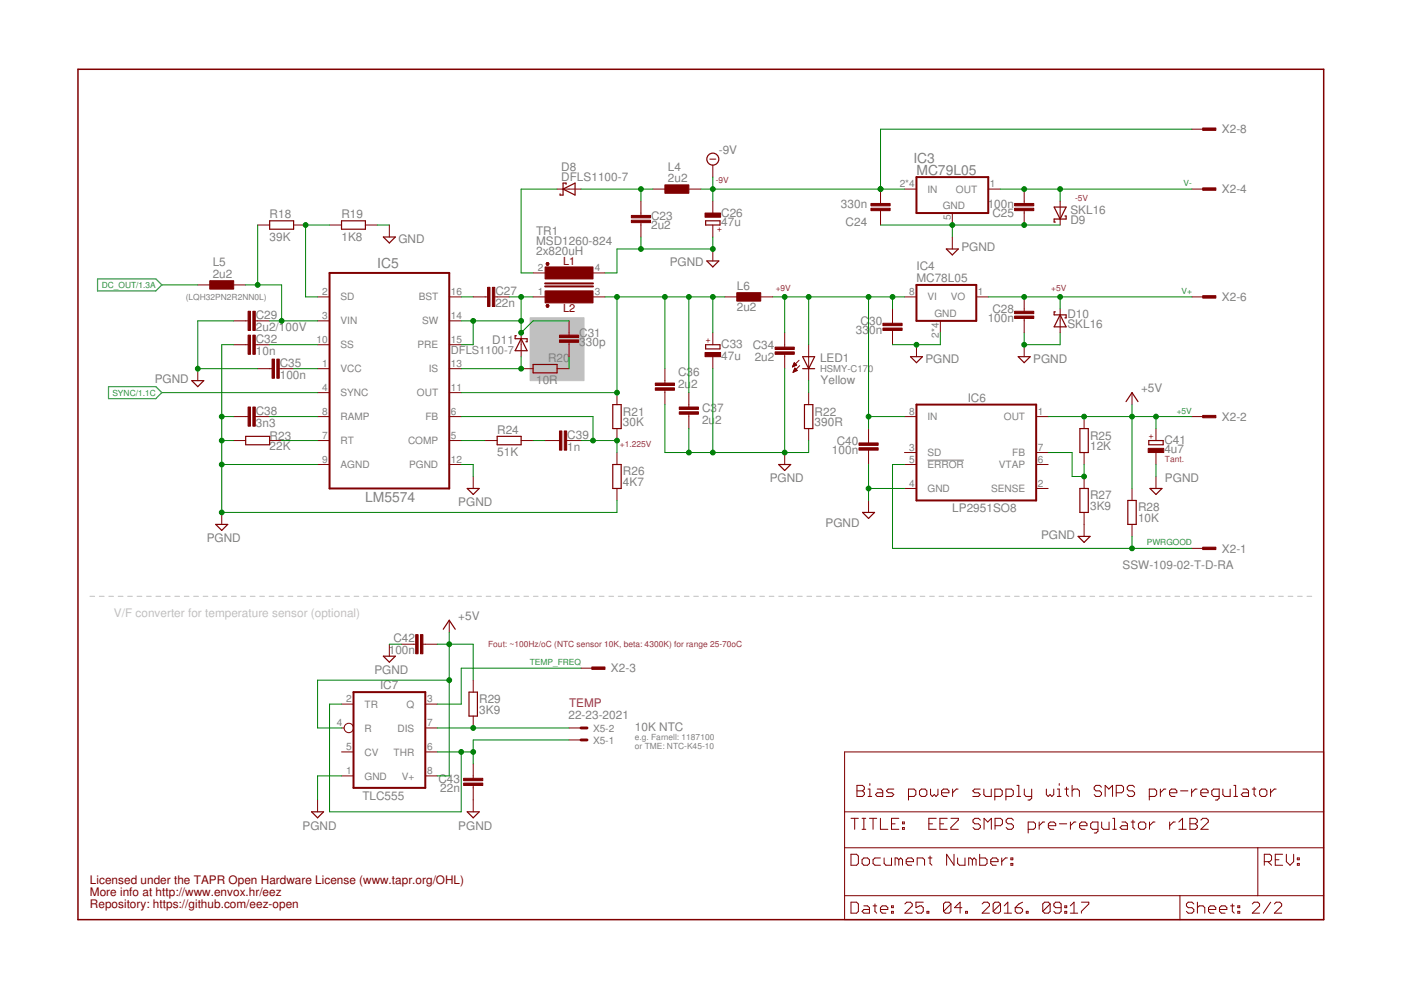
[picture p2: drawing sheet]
<svg xmlns="http://www.w3.org/2000/svg" width="297mm" height="210mm" viewBox="0 0 297 210" stroke-linecap="round" stroke-linejoin="round" font-family="sans-serif">
<path d="M112.4 67.4h11.4v13.3h-11.4z" fill="#c0c0c0" stroke="#c0c0c0" stroke-width=".21"/>
<g fill="none" stroke="#c0c0c0" stroke-width=".21">
<path d="M19.1 126.4h1M21.1 126.4h1M23.1 126.4h1M25.1 126.4h1M27.1 126.4h1M29.1 126.4h1M31.1 126.4h1M33.1 126.4h1M35.1 126.4h1M37.1 126.4h1M39.1 126.4h1M41.1 126.4h1"/>
<path d="M43.1 126.4h1M45.1 126.4h1M47.1 126.4h1M49.1 126.4h1M51.1 126.4h1M53.1 126.4h1M55.1 126.4h1M57.1 126.4h1M59.1 126.4h1M61.1 126.4h1M63.1 126.4h1M65.1 126.4h1"/>
<path d="M67.1 126.4h1M69.1 126.4h1M71.1 126.4h1M73.1 126.4h1M75.1 126.4h1M77.1 126.4h1M79.1 126.4h1M81.1 126.4h1M83.1 126.4h1M85.1 126.4h1M87.1 126.4h1M89.1 126.4h1"/>
<path d="M91.1 126.4h1M93.1 126.4h1M95.1 126.4h1M97.1 126.4h1M99.1 126.4h1M101.1 126.4h1M103.1 126.4h1M105.1 126.4h1M107.1 126.4h1M109.1 126.4h1M111.1 126.4h1M113.1 126.4h1"/>
<path d="M115.1 126.4h1M117.1 126.4h1M119.1 126.4h1M121.1 126.4h1M123.1 126.4h1M125.1 126.4h1M127.1 126.4h1M129.1 126.4h1M131.1 126.4h1M133.1 126.4h1M135.1 126.4h1M137.1 126.4h1"/>
<path d="M139.1 126.4h1M141.1 126.4h1M143.1 126.4h1M145.1 126.4h1M147.1 126.4h1M149.1 126.4h1M151.1 126.4h1M153.1 126.4h1M155.1 126.4h1M157.1 126.4h1M159.1 126.4h1M161.1 126.4h1"/>
<path d="M163.1 126.4h1M165.1 126.4h1M167.1 126.4h1M169.1 126.4h1M171.1 126.4h1M173.1 126.4h1M175.1 126.4h1M177.1 126.4h1M179.1 126.4h1M181.1 126.4h1M183.1 126.4h1M185.1 126.4h1"/>
<path d="M187.1 126.4h1M189.1 126.4h1M191.1 126.4h1M193.1 126.4h1M195.1 126.4h1M197.1 126.4h1M199.1 126.4h1M201.1 126.4h1M203.1 126.4h1M205.1 126.4h1M207.1 126.4h1M209.1 126.4h1"/>
<path d="M211.1 126.4h1M213.1 126.4h1M215.1 126.4h1M217.1 126.4h1M219.1 126.4h1M221.1 126.4h1M223.1 126.4h1M225.1 126.4h1M227.1 126.4h1M229.1 126.4h1M231.1 126.4h1M233.1 126.4h1"/>
<path d="M235.1 126.4h1M237.1 126.4h1M239.1 126.4h1M241.1 126.4h1M243.1 126.4h1M245.1 126.4h1M247.1 126.4h1M249.1 126.4h1M251.1 126.4h1M253.1 126.4h1M255.1 126.4h1M257.1 126.4h1"/>
<path d="M259.1 126.4h1M261.1 126.4h1M263.1 126.4h1M265.1 126.4h1M267.1 126.4h1M269.1 126.4h1M271.1 126.4h1M273.1 126.4h1M275.1 126.4h1M277.1 126.4h1"/>
</g>
<path d="M196.6 97.6h7.8" fill="none" stroke="#808080" stroke-width=".21"/>
<g fill="none" stroke="#800000" stroke-width=".21">
<path d="M150.5 33.7h1.3M151.1 35v2.5M252.7 27.4h2.5M54.6 47.7h2.6M62.3 47.7h2.5M69.9 47.7h2.5M77.5 47.7h2.5M82.5 47.7v2.5M113 57.9h2.6M118.1 40.1h5.1M125.7 57.9h2.6M135.9 42.6v3.1"/>
<path d="M135.9 47.2v3M138.4 40.1h2.6M146 40.1h2.6M151.1 42.6v2.6M151.1 47.7v2.5M151.1 52.8v2.5M186.7 40.1v3M186.7 44.7v3M191.8 40.1h2.5M201.9 45.2v2.5M201.9 50.2v2.6M209.5 40.1h2.6"/>
<path d="M217.1 40.1v3M217.1 44.7v3M224.8 42.6v5.1M252.7 40.1h2.5M41.9 60.4h2.6M41.9 78.2v2.5M49.6 73.1h3M49.6 68h3M49.6 60.4h2.5M54.1 73.1h3.1M54.1 68h3.1M54.6 78.2h3.1"/>
<path d="M59.2 78.2h3.1M67.3 62.9h2.6M67.3 78.2h2.6M67.3 73.1h2.6M67.3 68h2.6M95.2 62.9h2.6M95.2 78.2h2.6M95.2 73.1h2.6M95.2 68h2.6M100.3 62.9h3.1M104.9 62.9h3M110.5 78.2h2.5"/>
<path d="M110.5 70.5v5.1M113 62.9h2.6M118.1 78.2h2.5M120.6 68v3.1M120.6 72.6v3M125.7 62.9h2.6M141 78.2v3M151.1 70.5v2.6M151.1 75.6v2.6M153.7 62.9h2.5M161.3 62.9h2.5M166.4 70.5v3.1"/>
<path d="M166.4 75.1v3.1M168 77.7h.1M168.1 77.6h.3M168.1 77.5h.6M168.2 77.4h.7M168.2 78.8h.2M168.2 77.3h.6M168.2 78.7h.5M168.3 77.2h.3M168.3 78.6h.7M168.3 77h.2M168.3 78.5h.7"/>
<path d="M168.4 76.9l.5 .5-.9 .4zM168.4 78.4h.4M168.4 78.2h.3M168.5 78.1h.1M168.5 78l.5 .5-.9 .4zM169.4 76.4l-1.4 1.4M169.5 77.5l-1.4 1.4M171.4 73.1v7.6M189.2 65.5v3M189.2 70v3.1M191.8 62.9h2.5M194.3 73.1v2.5"/>
<path d="M199.4 68v2.5M207 62.9h2.5M217.1 62.9v3.1M217.1 67.5v3M217.1 73.1v2.5M224.8 65.5v5M252.7 62.9h2.5M49.6 88.3h3M49.6 93.4h2.5M54.1 88.3h3.1M57.2 93.4h2.5M67.3 88.3h2.6"/>
<path d="M67.3 93.4h2.6M67.3 83.2h2.6M67.3 98.5h2.6M95.2 88.3h2.6M95.2 93.4h2.6M95.2 83.2h2.6M95.2 98.5h2.6M102.9 93.4h2.5M110.5 93.4h2.5M115.6 93.4h3M120.1 93.4h3.1M130.8 83.2v2.6"/>
<path d="M130.8 90.9v2.5M130.8 95.9v2.6M141 82.7v3.1M146 83.2v3.1M146 87.8v3.1M166.4 95.9v2.6M171.4 83.2v2.6M171.4 90.9v2.5M184.1 90.9v3M184.1 95.4v3.1M191.8 88.3h2.5M191.8 98.5h2.5"/>
<path d="M191.8 95.9h2.5M219.7 88.3h2.5M219.7 98.5h2.5M219.7 95.9h2.5M229.8 88.3v2.6M229.8 95.9v2.6M240 83.2v2.6M245.1 90.9v2.5M245.1 95.9v2.6M252.7 88.3h2.5M47 108.6v2.6M100.3 101v2.6"/>
<path d="M130.8 103.6v2.5M184.1 106.1v2.5M191.8 103.6h2.5M219.7 103.6h2.5M229.8 101v2.6M229.8 108.6v5.1M240 103.6v2.5M240 111.2v2.5M245.1 101v2.6M252.7 116.3h2.5M82.5 136.6v2.5M85.1 136.6h3"/>
<path d="M89.7 136.6h3M95.2 131.5v2.5M72.4 159.4h2.6M72.4 149.3h2.6M72.4 154.3h.6M90.2 159.4h2.5M90.2 149.3h2.5M90.2 154.3h2.5M100.3 144.2v2.5M100.3 151.8v2.5M120.6 154.3h2.6M120.6 156.9h2.6"/>
<path d="M123.2 141.7h2.5M179.1 159.4h101.5v35.6h-101.5zM67.3 169.6v2.5M72.4 164.5h2.6M90.2 164.5h2.5M100.3 162v3M100.3 166.5v5.6M179.1 179.7h101.5M179.1 172.1h101.5M180.4 173.5h1.6M181.2 173.5v2.3M181.7 166.5h1.2l.4 .4v.4l-.4 .4 .4 .4v.4l-.4 .4h-1.2z"/>
<path d="M181.7 167.7h1.2M182.8 173.5h.8M182.8 175.8h.8M183.2 173.5v2.3M184 168.9h.8M184 167.3h.4v1.6M184.3 173.5h1.6M184.4 166.1v.4M185.1 173.5v2.3M186 167.3h.8l.4 .4v1.2h-1.2l-.4-.4 .4-.4h1.2M186.7 173.5v2.3h1.5M189 174.7h.8"/>
<path d="M189.5 167.3h-1.2l-.4 .4 .4 .4h.8l.4 .4-.4 .4h-1.2M190.6 173.5h-1.6v2.3h1.6M191.3 175.5h.4v.3h-.4zM191.3 174.3h.4v.4h-.4zM192.6 168.9h1.2l.4-.4v-.8l-.4-.4h-1.2v2.3M194.9 167.7l.4-.4h.8l.4 .4v.8l-.4 .4h-.8l-.4-.4zM196.9 174.7h.8M197.3 167.3v1.2l.4 .4 .4-.4 .4 .4 .4-.4v-1.2M198.5 173.5h-1.6v2.3h1.6M199.3 174.7h.8M199.6 168.1h1.6v-.4l-.4-.4h-.8l-.4 .4v.8l.4 .4h.8M200.8 173.5h-1.5v2.3h1.5"/>
<path d="M201.6 173.5h1.6v.4l-1.6 1.6v.3h1.6M202 167.3v1.6M203.1 167.3h-.3l-.8 .8M207.8 167.3h-1.1l-.5 .4 .5 .4h.7l.4 .4-.4 .4h-1.2M207.9 173.9l-.4-.4h-.8l-.4 .4v.4l.4 .4h.8l.4 .4v.4l-.4 .3h-.8l-.4-.3M208.6 167.3v1.2l.4 .4h1.2v-1.6M208.6 175.8v-2.3l.8 .8 .8-.8v2.3M210.9 168.9h1.2l.4-.4v-.8l-.4-.4h-1.2v2.3M211 175.1h1.1l.4-.4v-.8l-.4-.4h-1.1v2.3M213.3 168.9h1.1l.4-.4v-.8l-.4-.4h-1.1v2.3M214.9 173.9l-.4-.4h-.8l-.4 .4v.4l.4 .4h.8l.4 .4v.4l-.4 .3h-.8l-.4-.3M215.6 166.5h.4v2.4"/>
<path d="M215.6 168.9h.8M217.2 167.3v1.2l.4 .4h1.1M218 175.8h1.2l.3-.3v-.8l-.3-.4h-1.2v2.3M218.7 167.3v1.9l-.4 .4h-.3M220.3 174.3v1.5M221.5 174.3h-.4l-.8 .8M221.8 167.3v1.2l.4 .4 .4-.4 .4 .4 .4-.4v-1.2M222.3 175.1h1.5v-.4l-.4-.4h-.7l-.4 .4v.8l.4 .3h.7M224.2 168.9h.8M224.2 167.3h.4v1.6M224.6 166.1v.4M224.6 174.7h1.6"/>
<path d="M225.7 167.3h.8M226.1 166.9v1.6l.4 .4M226.9 174.3v1.5M227.3 167.7l.4-.4h.8l.4 .4v1.2M227.3 166.5v2.4M228.1 174.3h-.4l-.8 .8M228.9 175.1h1.6v-.4l-.4-.4h-.8l-.4 .4v.8l.4 .3h.8M232.8 175.8h-1.2l-.4-.3v-.8l.4-.4h1.2v1.9l-.4 .4h-.4M233.5 166.9l-.3-.4h-.8l-.4 .4v.4l.4 .4h.8l.3 .4v.4l-.3 .4h-.8l-.4-.4M233.6 174.3v1.2l.4 .3h1.1v-1.5M234.3 168.9v-2.4l.8 .8 .8-.8v2.4M235.9 173.5h.4v2.3"/>
<path d="M235.9 175.8h.8M236.7 168.1h1.1l.4-.4v-.8l-.4-.4h-1.1v2.4M237.9 174.3h.7l.4 .4v1.1h-1.1l-.4-.3 .4-.4h1.1M239.8 174.3h.8M240.2 173.9v1.6l.4 .3M240.6 166.9l-.4-.4h-.8l-.4 .4v.4l.4 .4h.8l.4 .4v.4l-.4 .4h-.8l-.4-.4M241.4 174.7l.4-.4h.7l.4 .4v.8l-.4 .3h-.7l-.4-.3zM243.7 168.9h1.1l.4-.4v-.8l-.4-.4h-1.1v2.3M243.7 174.3v1.5M244.9 174.3h-.4l-.8 .8M246 167.3v1.6M247.2 167.3h-.4l-.8 .8"/>
<path d="M248 168.1h1.5v-.4l-.4-.4h-.8l-.3 .4v.8l.3 .4h.8M248 174.3v1.5M249.2 174.3h-.4l-.8 .8M249.9 175.8h1.6M249.9 174.3l.8-.8v2.3M250.3 167.7h1.6M252.3 173.5h1.1l.5 .4v.4l-.5 .4 .5 .4v.4l-.5 .3h-1.1zM252.3 174.7h1.1M252.6 167.3v1.6M253.8 167.3h-.4l-.8 .8M254.6 168.1h1.5v-.4l-.3-.4h-.8l-.4 .4v.8l.4 .4h.8M254.6 173.9l.4-.4h.8l.4 .4v.4l-1.6 1.5h1.6"/>
<path d="M258.5 168.9h-1.2l-.4-.4v-.8l.4-.4h1.2v1.9l-.4 .4h-.4M259.3 167.3v1.2l.4 .4h1.1v-1.6M261.6 166.5h.4v2.4M261.6 168.9h.8M263.5 167.3h.8l.4 .4v1.2h-1.2l-.3-.4 .3-.4h1.2M265.5 167.3h.8M265.9 166.9v1.6l.4 .4M266.7 179.7v10.2M267.1 167.7l.3-.4h.8l.4 .4v.8l-.4 .4h-.8l-.3-.4zM269.4 167.3v1.6M270.6 167.3h-.4l-.8 .8M179.1 189.9h101.5"/>
<path d="M180.4 181.1h1.2l.4 .4v1.6l-.4 .4h-1.2zM180.4 191.3h1.2l.4 .4v1.5l-.4 .4h-1.2zM182.8 182.3l.4-.4h.7l.4 .4v.8l-.4 .4h-.7l-.4-.4zM183.2 192.1h.7l.4 .3v1.2h-1.1l-.4-.4 .4-.4h1.1M185.1 192.1h.8M185.5 191.7v1.5l.4 .4M186.7 192.8h1.5v-.4l-.4-.3h-.8l-.3 .3v.8l.3 .4h.8M186.7 181.9h-1.2l-.4 .4v.8l.4 .4h1.2M187.5 181.9v1.2l.3 .4h1.2v-1.6M189 193.2h.4v.4h-.4zM189 192.1h.4v.3h-.4zM190.6 182.3l-.4-.4h-.4v1.6"/>
<path d="M190.6 182.3l.4-.4 .3 .4v1.2M190.6 182.3v1.2M191.9 191.7l.4-.4h.7l.4 .4v.4l-1.5 1.5h1.5M192.1 182.7h1.6v-.4l-.4-.4h-.8l-.4 .4v.8l.4 .4h.8M194.5 183.5v-1.6h1.1l.4 .4v1.2M195.7 191.3h-1.5v1.1l.8-.3h.4l.3 .3v.8l-.3 .4h-.8l-.4-.4M196.5 193.2h.4v.4h-.4zM196.8 181.9h.8M197.2 181.5v1.6l.4 .4M201.6 191.7v1.5l-.4 .4h-.8l-.4-.4M201.6 191.7l-.4-.4h-.8l-.4 .4v1.5M201.6 191.7l-1.6 1.5"/>
<path d="M202.3 181.1v2.4l-1.6-2.4v2.4M203 181.9v1.2l.4 .4h1.2v-1.6M203.9 192.4h-1.5l1.2-1.1v2.3M204.7 193.2h.4v.4h-.4zM206.2 182.3l-.4-.4h-.4v1.6M206.2 182.3v1.2M206.2 182.3l.3-.4 .4 .4v1.2M207.7 181.1v2.4h1.2l.4-.4v-.8l-.4-.4h-1.2M208.2 191.7l.4-.4h.8l.4 .4v.4l-1.6 1.5h1.6M210.1 182.7h1.5v-.4l-.4-.4h-.8l-.3 .4v.8l.3 .4h.8M212.1 191.7v1.5l-.4 .4h-.7l-.4-.4M212.1 191.7l-.4-.4h-.7l-.4 .4v1.5"/>
<path d="M212.1 191.7l-1.5 1.5M212.4 181.9v1.6M212.9 193.6h1.6M212.9 192.1l.8-.8v2.3M213.6 181.9h-.4l-.8 .8M214.3 183.1h.4v.4h-.4zM214.3 181.9h.4v.4h-.4zM215.2 192.4h1.2l.4 .4v.4l-.4 .4h-.8l-.4-.4zM216.8 191.3l-.8 .4-.8 .7M217.6 193.2h.4v.4h-.4zM222.7 191.7v1.5l-.4 .4h-.8l-.4-.4M222.7 191.7l-.4-.4h-.8l-.4 .4v1.5"/>
<path d="M222.7 191.7l-1.6 1.5M225 192.4h-1.2l-.4-.3v-.4l.4-.4h.8l.4 .4v1.5l-.4 .4h-.8l-.4-.4M225.8 193.2h.4v.4h-.4zM225.8 192.1h.4v.3h-.4zM226.9 193.6h1.6M226.9 192.1l.8-.8v2.3M229.3 191.3h1.5v.4l-1.5 1.5v.4M250.2 189.9v5.1M253.1 191.7l-.4-.4h-.8l-.4 .4v.4l.4 .3h.8l.4 .4v.4l-.4 .4h-.8l-.4-.4M253.9 192.4l.4-.3h.8l.3 .3v1.2M253.9 191.3v2.3M256.2 192.8h1.6v-.4l-.4-.3h-.8l-.4 .3v.8l.4 .4h.8"/>
<path d="M258.6 192.8h1.5v-.4l-.4-.3h-.7l-.4 .3v.8l.4 .4h.7M260.9 192.1h.8M261.3 191.7v1.5l.4 .4M262.4 193.2h.4v.4h-.4zM262.4 192.1h.4v.3h-.4zM265.5 191.7l.4-.4h.8l.4 .4v.4l-1.6 1.5h1.6M268.1 182.7h1.1l.4-.4v-.8l-.4-.4h-1.1v2.4M268.8 182.7l.8 .8M269.4 191.3l-1.6 2.3M270.2 191.7l.4-.4h.8l.3 .4v.4l-1.5 1.5h1.5M270.4 182.3h.8M271.9 181.1h-1.5v2.4h1.5"/>
<path d="M272.7 181.1v1.6l.8 .8 .8-.8v-1.6M275.1 183.1h.4v.4h-.4zM275.1 181.9h.4v.4h-.4z"/>
<circle cx="74" cy="154.3" r=".99"/>
</g>
<path d="M16.5 14.7h264.1v180.3h-264.1z" fill="none" stroke="#800000" stroke-width=".32"/>
<g fill="none" stroke="#800000" stroke-width=".25">
<path d="M120 39.1v-.3h-.6v2.6h-.7v-.3M57.2 46.8h5.1v1.8h-5.1zM72.4 46.8h5.1v1.8h-5.1zM81.3 50.2h2.5l-1.3 1.3zM115.8 55.9h.5M115.9 56.1h.4M116.3 55.9v.2M116.3 55.9a.25 .25 0 0 0-.3-.2 .25 .25 0 0 0-.1 .4 .25 .25 0 0 0 .4 0M119.4 40.1l2.5-1.3v2.6zM149.6 46.8h3.1v.9h-3.1zM149.9 55.3h2.5l-1.3 1.3zM200.6 52.8h2.6l-1.3 1.3z"/>
<path d="M223.5 43.9h2.5l-1.2 2.5zM225.8 45.8h.2v.6h-2.5v.7h.3M109.5 71.2h-.3v.6h2.6v.7h-.3M110.5 71.8l1.3 2.6h-2.6zM113 77.3h5.1v1.8h-5.1zM115.8 64.8l.1 .2M115.8 64.8l.2-.2 .3 .2M115.8 64.8h.5M115.9 65l.2 .1 .2-.1M115.9 65h.4M116.3 64.8v.2M149.6 73.1h3.1v.9h-3.1z"/>
<path d="M170.2 75.6h2.5l-1.3 2.6zM170.2 78.2h2.5M193 75.6h2.6l-1.3 1.3zM215.9 75.6h2.5l-1.3 1.3zM223.8 66.1h-.3v.7h2.5v.6h-.2M224.8 66.8l1.2 2.5h-2.5zM40.7 80.7h2.5l-1.3 1.3zM52.1 92.5h5.1v1.8h-5.1zM105.4 92.5h5.1v1.8h-5.1zM129.9 98.5h1.8v5.1h-1.8zM129.9 85.8h1.8v5.1h-1.8zM165.1 98.5h2.5l-1.2 1.3z"/>
<path d="M170.6 85.8h1.7v5.1h-1.7zM229 90.9h1.7v5h-1.7zM238.7 85.2l1.3-2 1.3 2M243.6 93.4h3v.9h-3zM45.7 111.2h2.6l-1.3 1.3zM99.1 103.6h2.5l-1.3 1.2zM182.9 108.6h2.5l-1.3 1.3zM228.6 113.7h2.5l-1.3 1.3zM229 103.6h1.7v5h-1.7zM239.1 106.1h1.8v5.1h-1.8zM243.8 103.6h2.6l-1.3 1.2zM81.3 139.1h2.5l-1.3 1.3z"/>
<path d="M94 133.4l1.2-1.9 1.3 1.9M99.4 146.7h1.8v5.1h-1.8zM66.1 172.1h2.5l-1.3 1.3zM99.1 172.1h2.5l-1.3 1.3z"/>
<circle cx="151.1" cy="33.7" r="1.27"/>
</g>
<g fill="#800000" stroke="#800000" stroke-width=".21">
<path d="M115.6 56.6h10.1v2.5h-10.1z"/>
<path d="M115.6 61.7h10.1v2.5h-10.1z"/>
<path d="M133.9 46.7h4v.5h-4z"/>
<path d="M133.9 45.7h4v.5h-4z"/>
<path d="M141 39.2h5v1.8h-5z"/>
<path d="M149.5 45.2h3.3v.9h-3.3z"/>
<path d="M149.5 74.7h3.3v.9h-3.3z"/>
<path d="M156.2 62.1h5.1v1.7h-5.1z"/>
<path d="M164.3 74.6h4.1v.5h-4.1z"/>
<path d="M164.3 73.6h4.1v.5h-4.1z"/>
<path d="M184.7 43.1h4v.5h-4z"/>
<path d="M184.7 44.2h4v.5h-4z"/>
<path d="M53.6 86.3h.5v4.1h-.5z"/>
<path d="M52.6 86.3h.5v4.1h-.5z"/>
<path d="M118.6 91.4h.5v4h-.5z"/>
<path d="M119.6 91.4h.5v4h-.5z"/>
<path d="M103.4 60.9h.5v4.1h-.5z"/>
<path d="M104.4 60.9h.5v4.1h-.5z"/>
<path d="M58.7 76.1h.5v4.1h-.5z"/>
<path d="M57.7 76.1h.5v4.1h-.5z"/>
<path d="M52.6 71.1h.5v4h-.5z"/>
<path d="M53.6 71.1h.5v4h-.5z"/>
<path d="M52.6 66h.5v4.1h-.5z"/>
<path d="M53.6 66h.5v4.1h-.5z"/>
<path d="M144 87.3h4.1v.5h-4.1z"/>
<path d="M144 86.3h4.1v.5h-4.1z"/>
<path d="M138.9 82.2h4.1v.5h-4.1z"/>
<path d="M138.9 81.2h4.1v.5h-4.1z"/>
<path d="M118.6 72.1h4.1v.5h-4.1z"/>
<path d="M118.6 71.1h4.1v.5h-4.1z"/>
<path d="M44.5 59.5h5.1v1.8h-5.1z"/>
<path d="M187.2 69.6h4.1v.5h-4.1z"/>
<path d="M187.2 68.5h4.1v.5h-4.1z"/>
<path d="M182.1 94.9h4.1v.5h-4.1z"/>
<path d="M182.1 93.9h4.1v.5h-4.1z"/>
<path d="M215.1 67h4.1v.5h-4.1z"/>
<path d="M215.1 66h4.1v.5h-4.1z"/>
<path d="M215.1 43.1h4.1v.5h-4.1z"/>
<path d="M215.1 44.2h4.1v.5h-4.1z"/>
<path d="M243.4 95.1h3.3v.8h-3.3z"/>
<path d="M255 116h2.8v.5h-2.8z"/>
<path d="M255 88.1h2.8v.5h-2.8z"/>
<path d="M255 39.8h2.8v.5h-2.8z"/>
<path d="M255 62.7h2.8v.5h-2.8z"/>
<path d="M255 27.1h2.8v.5h-2.8z"/>
<path d="M98.3 165h4.1v.5h-4.1z"/>
<path d="M98.3 166h4.1v.5h-4.1z"/>
<path d="M88.1 134.6h.5v4h-.5z"/>
<path d="M89.2 134.6h.5v4h-.5z"/>
<path d="M125.5 141.4h2.8v.5h-2.8z"/>
</g>
<path d="M194.3 37.5h15.2v7.7h-15.2zM69.9 57.9h25.3v45.7h-25.3zM115.6 60.1h10.1M115.6 60.7h10.1M194.3 60.4h12.7v7.6h-12.7zM194.3 85.8h25.4v20.3h-25.4zM75 146.7h15.2v20.3h-15.2z" fill="none" stroke="#800000" stroke-width=".42"/>
<path d="M123.2 156.9h1.3M123.2 154.3h1.3" fill="none" stroke="#800000" stroke-width=".61"/>
<g fill="none" stroke="#008000" stroke-width=".21">
<path d="M151.1 37.5v5.1M252.7 27.4h-66v12.7M54.6 47.7v12.7M69.9 47.7h-5.1v15.2h2.5M80 47.7h2.5M118.1 40.1h-7.6v17.8h2.5M123.2 40.1h15.2M135.9 40.1v2.5M135.9 50.2v2.6M148.6 40.1h43.2M151.1 50.2v2.6h-20.3v5.1h-2.5M186.7 47.7h38.1"/>
<path d="M201.9 47.7v2.5M212.1 40.1h40.6M224.8 40.1v2.5M34.3 60.4h7.6M49.6 68h-7.7v10.2h12.7M49.6 73.1h-2.6v35.5h83.8v-2.5M52.1 60.4h7.6v7.6M57.2 68h10.1M57.2 73.1h10.1M62.3 78.2h5M97.8 68h12.7M97.8 62.9h2.5"/>
<path d="M100.3 68v5.1h-2.5M107.9 62.9h5.1M110.5 62.9v7.6l2.5-2.5h7.6M110.5 75.6v2.6h-12.7M120.6 75.6v2.6M128.3 62.9h25.4M130.8 62.9v20.3h-33M141 62.9v15.3M146 62.9v20.3M151.1 62.9v7.6M151.1 78.2v17.7M163.8 62.9h28"/>
<path d="M166.4 62.9v7.6M166.4 78.2v17.7M171.4 62.9v10.2M184.1 62.9v28M189.2 62.9v2.6M199.4 70.5v2.6h-10.2M209.5 62.9h43.2M217.1 70.5v2.6h7.7v-2.6M224.8 62.9v2.6M34.3 83.2h33M47 98.5h20.3M47 93.4h2.6"/>
<path d="M47 88.3h2.6M57.2 88.3h10.1M59.7 93.4h7.6M97.8 98.5h2.5v2.5M97.8 93.4h5.1M97.8 88.3h27.9v5.1M113 93.4h2.6M123.2 93.4h7.6v2.5M141 85.8v10.1h30.4v-2.5M146 90.9v5M171.4 80.7v2.5M184.1 88.3h7.7"/>
<path d="M184.1 98.5v7.6M191.8 98.5h-2.6v17.8h63.5M222.2 95.9h5.1v5.1h2.5v-2.5M222.2 88.3h30.5M240 85.8v17.8M245.1 88.3v2.6M245.1 98.5v2.5M184.1 103.6h7.7M240 113.7v2.6M82.5 136.6h2.6M92.7 136.6h7.6v7.6M95.2 134v30.5h-2.5"/>
<path d="M72.4 149.3h-2.5v22.8h27.9v-12.7M92.7 154.3h27.9M92.7 159.4h7.6M95.2 144.2h-27.9v10.1h5.1M120.6 156.9h-20.3v5.1M123.2 141.7h-25.4v7.6h-5.1M72.4 164.5h-5.1v5.1"/>
</g>
<g fill="#008000" stroke="#008000" stroke-width=".21">
<circle cx="41.9" cy="78.2" r=".51"/>
<circle cx="166.4" cy="95.9" r=".51"/>
<circle cx="151.1" cy="95.9" r=".51"/>
<circle cx="146" cy="95.9" r=".51"/>
<circle cx="151.1" cy="52.8" r=".51"/>
<circle cx="135.9" cy="52.8" r=".51"/>
<circle cx="217.1" cy="73.1" r=".51"/>
<circle cx="47" cy="88.3" r=".51"/>
<circle cx="47" cy="93.4" r=".51"/>
<circle cx="47" cy="98.5" r=".51"/>
<circle cx="47" cy="108.6" r=".51"/>
<circle cx="201.9" cy="47.7" r=".51"/>
<circle cx="217.1" cy="47.7" r=".51"/>
<circle cx="194.3" cy="73.1" r=".51"/>
<circle cx="184.1" cy="103.6" r=".51"/>
<circle cx="166.4" cy="62.9" r=".51"/>
<circle cx="171.4" cy="62.9" r=".51"/>
<circle cx="189.2" cy="62.9" r=".51"/>
<circle cx="184.1" cy="88.3" r=".51"/>
<circle cx="184.1" cy="62.9" r=".51"/>
<circle cx="135.9" cy="40.1" r=".51"/>
<circle cx="130.8" cy="93.4" r=".51"/>
<circle cx="125.7" cy="93.4" r=".51"/>
<circle cx="54.6" cy="60.4" r=".51"/>
<circle cx="59.7" cy="68" r=".51"/>
<circle cx="100.3" cy="68" r=".51"/>
<circle cx="110.5" cy="68" r=".51"/>
<circle cx="110.5" cy="70.5" r=".51"/>
<circle cx="110.5" cy="62.9" r=".51"/>
<circle cx="110.5" cy="78.2" r=".51"/>
<circle cx="130.8" cy="83.2" r=".51"/>
<circle cx="146" cy="62.9" r=".51"/>
<circle cx="141" cy="62.9" r=".51"/>
<circle cx="151.1" cy="62.9" r=".51"/>
<circle cx="130.8" cy="62.9" r=".51"/>
<circle cx="64.8" cy="47.7" r=".51"/>
<circle cx="224.8" cy="40.1" r=".51"/>
<circle cx="217.1" cy="40.1" r=".51"/>
<circle cx="224.8" cy="62.9" r=".51"/>
<circle cx="217.1" cy="62.9" r=".51"/>
<circle cx="151.1" cy="40.1" r=".51"/>
<circle cx="186.7" cy="40.1" r=".51"/>
<circle cx="229.8" cy="101" r=".51"/>
<circle cx="240" cy="116.3" r=".51"/>
<circle cx="229.8" cy="88.3" r=".51"/>
<circle cx="240" cy="88.3" r=".51"/>
<circle cx="245.1" cy="88.3" r=".51"/>
<circle cx="95.2" cy="136.6" r=".51"/>
<circle cx="95.2" cy="144.2" r=".51"/>
<circle cx="100.3" cy="154.3" r=".51"/>
<circle cx="97.8" cy="159.4" r=".51"/>
<circle cx="100.3" cy="159.4" r=".51"/>
</g>
<path d="M20.7 59.1h12.3l1.3 1.3-1.3 1.3h-12.3zM23 82h10l1.3 1.2-1.3 1.3h-10z" fill="none" stroke="#008080" stroke-width=".25"/>
<g font-size="2.9" fill="#808080">
<text x="193.7" y="34.5">IC3</text>
<text x="194.3" y="37.1">MC79L05</text>
<text x="80" y="56.8">IC5</text>
<text x="77.4" y="106.5">LM5574</text>
</g>
<g font-size="2.5" fill="#808080">
<text x="259.1" y="28.3">X2-8</text>
<text x="152.4" y="32.7">-9V</text>
<text x="119" y="38.4">DFLS1100-7</text>
<text x="119" y="36.3">D8</text>
<text x="141.6" y="38.6">2u2</text>
<text x="141.6" y="36.2">L4</text>
<text x="259.1" y="41">X2-4</text>
<text x="57.2" y="46.2">R18</text>
<text x="72.4" y="46.2">R19</text>
<text x="138" y="46.7">C23</text>
<text x="152.9" y="47.9">47u</text>
<text x="152.9" y="46">C26</text>
<text x="178.3" y="44.1">330n</text>
<text x="179.3" y="48">C24</text>
<text x="209.4" y="44.1">100n</text>
<text x="210.4" y="46.1">C25</text>
<text x="226.9" y="45.4">SKL16</text>
<text x="226.9" y="47.6">D9</text>
<text x="57.2" y="51">39K</text>
<text x="72.4" y="51">1K8</text>
<text x="84.5" y="51.5">GND</text>
<text x="113.7" y="51.9">MSD1260-824</text>
<text x="113.7" y="49.8">TR1</text>
<text x="138" y="48.6">2u2</text>
<text x="203.8" y="53.3">PGND</text>
<text x="45.1" y="58.9">2u2</text>
<text x="45.1" y="56.5">L5</text>
<text x="113.7" y="54.1">2x820uH</text>
<text x="142" y="56.5">PGND</text>
<text x="194.3" y="59.8">MC78L05</text>
<text x="194.3" y="57.2">IC4</text>
<text x="105" y="65.1">22n</text>
<text x="105" y="62.6">C27</text>
<text x="156.2" y="65.9">2u2</text>
<text x="156.2" y="61.6">L6</text>
<text x="259.1" y="63.8">X2-6</text>
<text x="54.2" y="70.2">2u2/100V</text>
<text x="54.2" y="67.6">C29</text>
<text x="122.8" y="71.4">C31</text>
<text x="181.5" y="70.8">33</text>
<text x="182.5" y="68.9">C</text>
<text x="184.3" y="70.8">0n</text>
<text x="184.3" y="68.9">30</text>
<text x="209.4" y="68.3">100n</text>
<text x="210.4" y="66.4">C28</text>
<text x="226.3" y="69.5">SKL16</text>
<text x="226.3" y="67.4">D10</text>
<text x="54.2" y="75.3">10n</text>
<text x="54.2" y="72.7">C32</text>
<text x="59.3" y="77.8">C35</text>
<text x="104.4" y="73">D11</text>
<text x="116.2" y="76.7">R20</text>
<text x="122.8" y="73.4">3</text>
<text x="124.2" y="73.4">30p</text>
<text x="152.9" y="76.4">47u</text>
<text x="152.9" y="73.9">C33</text>
<text x="159.6" y="74">C34</text>
<text x="160" y="76.5">2u2</text>
<text x="173.9" y="76.7">LED1</text>
<text x="196.2" y="76.9">PGND</text>
<text x="219.1" y="76.9">PGND</text>
<text x="32.8" y="81.2">PGND</text>
<text x="59.3" y="80.3">100n</text>
<text x="113.7" y="81.5">10R</text>
<text x="143.8" y="82.2">2u</text>
<text x="143.8" y="79.7">C36</text>
<text x="146.6" y="82.2">2</text>
<text x="174" y="81.4">Yellow</text>
<text x="241.9" y="83.1">+5V</text>
<text x="54.2" y="88">C38</text>
<text x="132.1" y="88.1">R21</text>
<text x="148.8" y="89.9">2u</text>
<text x="148.8" y="87.3">C37</text>
<text x="151.6" y="89.9">2</text>
<text x="172.7" y="88.1">R22</text>
<text x="205.2" y="85.3">IC6</text>
<text x="259.1" y="89.2">X2-2</text>
<text x="54.2" y="90.5">3n3</text>
<text x="57.2" y="95.4">22K</text>
<text x="57.2" y="93.2">R23</text>
<text x="105.4" y="91.9">R24</text>
<text x="120.3" y="95.6">1n</text>
<text x="120.3" y="93">C39</text>
<text x="132.1" y="90.4">30K</text>
<text x="172.7" y="90.4">390R</text>
<text x="177.4" y="94.3">C40</text>
<text x="231.1" y="95.4">12K</text>
<text x="231.1" y="93.2">R25</text>
<text x="246.9" y="94.2">C41</text>
<text x="105.4" y="96.7">51K</text>
<text x="132.1" y="100.8">R26</text>
<text x="176.4" y="96.2">100n</text>
<text x="246.9" y="96.1">4u7</text>
<text x="97.2" y="107.4">PGND</text>
<text x="132.1" y="103.1">4K7</text>
<text x="163.2" y="102.3">PGND</text>
<text x="231.1" y="105.9">R27</text>
<text x="247" y="102.3">PGND</text>
<text x="175" y="111.7">PGND</text>
<text x="201.9" y="108.6">LP2951SO8</text>
<text x="231.1" y="108.1">3K9</text>
<text x="241.3" y="110.7">10K</text>
<text x="241.3" y="108.4">R28</text>
<text x="43.8" y="115">PGND</text>
<text x="220.7" y="114.2">PGND</text>
<text x="259.1" y="117.2">X2-1</text>
<text x="238" y="120.7">SSW-109-02-T-D-RA</text>
<text x="97.2" y="131.4">+5V</text>
<text x="83.4" y="136.2">C42</text>
<text x="79.4" y="142.9">PGND</text>
<text x="82.4" y="138.7">100n</text>
<text x="129.5" y="142.5">X2-3</text>
<text x="80.6" y="146.1">IC7</text>
<text x="101.6" y="149.1">R29</text>
<text x="101.6" y="151.3">3K9</text>
<text x="120.5" y="152.5">22-23-2021</text>
<text x="134.6" y="155">10K NTC</text>
<text x="92.9" y="166">C43</text>
<text x="93.4" y="167.9">22n</text>
<text x="76.8" y="169.6">TLC555</text>
<text x="64.1" y="175.9">PGND</text>
<text x="97.2" y="175.9">PGND</text>
</g>
<text font-size="2.5" fill="#c0c0c0" x="24.1" y="130.7">V/F converter for temperature sensor (optional)</text>
<text font-size="2.5" fill="#800080" x="120.7" y="149.9">TEMP</text>
<g font-size="2.5" fill="#800000">
<text x="19.1" y="187.4">Licensed under the TAPR Open Hardware License (www.tapr.org/OHL)</text>
<text x="19.1" y="189.9">More info at http://www.envox.hr/eez</text>
<text x="19.1" y="192.4">Repository: https://github.com/eez-open</text>
</g>
<g font-size="2.3" fill="#800000">
<text x="119.4" y="56.3">L1</text>
<text x="119.4" y="66.1">L2</text>
</g>
<text font-size="2.3" fill="#808080" x="95.6" y="75.2">DFLS1100-7</text>
<g font-size="2.1" fill="#808080">
<text x="190.7" y="39.7">2*4</text>
<text x="196.6" y="40.8">IN</text>
<text x="202.7" y="40.8">OUT</text>
<text x="209.9" y="39.7">1</text>
<text x="199.9" y="44.4">GND</text>
<text x="201.6" y="46.7" transform="rotate(-90 201.6 46.7)">5</text>
<text x="114" y="57.5">2</text>
<text x="126.1" y="57.5">4</text>
<text x="68.3" y="62.6">2</text>
<text x="72.2" y="63.7">SD</text>
<text x="88.8" y="63.7">BST</text>
<text x="95.6" y="62.6">16</text>
<text x="114" y="62.6">1</text>
<text x="126.1" y="62.6">3</text>
<text x="192.8" y="62.6">8</text>
<text x="196.6" y="63.7">VI</text>
<text x="201.6" y="63.7">VO</text>
<text x="207.4" y="62.6">1</text>
<text x="68.3" y="67.7">3</text>
<text x="72.2" y="68.8">VIN</text>
<text x="89.5" y="68.8">SW</text>
<text x="95.6" y="67.7">14</text>
<text x="198.1" y="67.3">GND</text>
<text x="199" y="71.6" transform="rotate(-90 199 71.6)">2*4</text>
<text x="67.1" y="72.7">10</text>
<text x="68.3" y="77.8">1</text>
<text x="72.2" y="73.9">SS</text>
<text x="88.5" y="73.9">PRE</text>
<text x="95.6" y="77.8">13</text>
<text x="95.6" y="72.7">15</text>
<text x="68.3" y="82.9">4</text>
<text x="72.2" y="78.9">VCC</text>
<text x="90.9" y="78.9">IS</text>
<text x="95.6" y="82.9">11</text>
<text x="68.3" y="88">8</text>
<text x="72.2" y="89.1">RAMP</text>
<text x="72.2" y="84">SYNC</text>
<text x="88.4" y="84">OUT</text>
<text x="90.2" y="89.1">FB</text>
<text x="95.6" y="88">6</text>
<text x="192.8" y="88">8</text>
<text x="196.6" y="89.1">IN</text>
<text x="212.8" y="89.1">OUT</text>
<text x="220.1" y="88">1</text>
<text x="68.3" y="93.1">7</text>
<text x="72.2" y="94.2">RT</text>
<text x="86.5" y="94.2">COMP</text>
<text x="95.6" y="93.1">5</text>
<text x="192.8" y="95.6">3</text>
<text x="220.1" y="95.6">7</text>
<text x="68.3" y="98.1">9</text>
<text x="72.2" y="99.3">AGND</text>
<text x="86.7" y="99.3">PGND</text>
<text x="95.6" y="98.1">12</text>
<text x="192.8" y="98.1">5</text>
<text x="196.6" y="96.7">SD</text>
<text x="196.6" y="99.3">ERROR</text>
<text x="211.8" y="99.3">VTAP</text>
<text x="214.6" y="96.7">FB</text>
<text x="220.1" y="98.1">6</text>
<text x="192.8" y="103.2">4</text>
<text x="196.6" y="104.3">GND</text>
<text x="210.1" y="104.3">SENSE</text>
<text x="220.1" y="103.2">2</text>
<text x="73.4" y="148.9">2</text>
<text x="90.5" y="148.9">3</text>
<text x="71.4" y="154">4</text>
<text x="77.3" y="150">TR</text>
<text x="77.3" y="155.1">R</text>
<text x="84.3" y="155.1">DIS</text>
<text x="86.2" y="150">Q</text>
<text x="90.5" y="154">7</text>
<text x="125.7" y="155.1">X5-2</text>
<text x="73.4" y="159.1">5</text>
<text x="77.3" y="160.2">CV</text>
<text x="83.4" y="160.2">THR</text>
<text x="90.5" y="159.1">6</text>
<text x="125.7" y="157.7">X5-1</text>
<text x="73.4" y="164.2">1</text>
<text x="77.3" y="165.3">GND</text>
<text x="85.2" y="165.3">V+</text>
<text x="90.5" y="164.2">8</text>
</g>
<text font-size="2" fill="#808080" x="173.9" y="78.8">HSMY-C170</text>
<g font-size="1.8" fill="#800080">
<text x="151.8" y="38.8">-9V</text>
<text x="227.9" y="42.6">-5V</text>
<text x="164.5" y="61.7">+9V</text>
<text x="222.9" y="61.7">+5V</text>
<text x="131.4" y="94.7">+1.225V</text>
<text x="247" y="97.9">Tant.</text>
<text x="103.5" y="137.2">Fout: ~100Hz/oC (NTC sensor 10K, beta: 4300K) for range 25-70oC</text>
</g>
<g font-size="1.8" fill="#008080">
<text x="250.9" y="39.5">V-</text>
<text x="21.6" y="61">DC_OUT/1.3A</text>
<text x="250.5" y="62.3">V+</text>
<text x="23.8" y="83.9">SYNC/1.1C</text>
<text x="249.5" y="87.7">+5V</text>
<text x="243.1" y="115.6">PWRGOOD</text>
<text x="112.3" y="141">TEMP_FREQ</text>
</g>
<g font-size="1.8" fill="#800000">
<text x="153" y="49.1" transform="rotate(-90 153 49.1)">+</text>
<text x="150.5" y="72.7" transform="rotate(-90 150.5 72.7)">+</text>
<text x="244.5" y="93" transform="rotate(-90 244.5 93)">+</text>
</g>
<g font-size="1.8" fill="#808080">
<text x="39.4" y="63.6">(LQH32PN2R2NN0L)</text>
<text x="134.6" y="156.9">e.g. Farnell: 1187100</text>
<text x="134.6" y="158.8">or TME: NTC-K45-10</text>
</g>
</svg>
